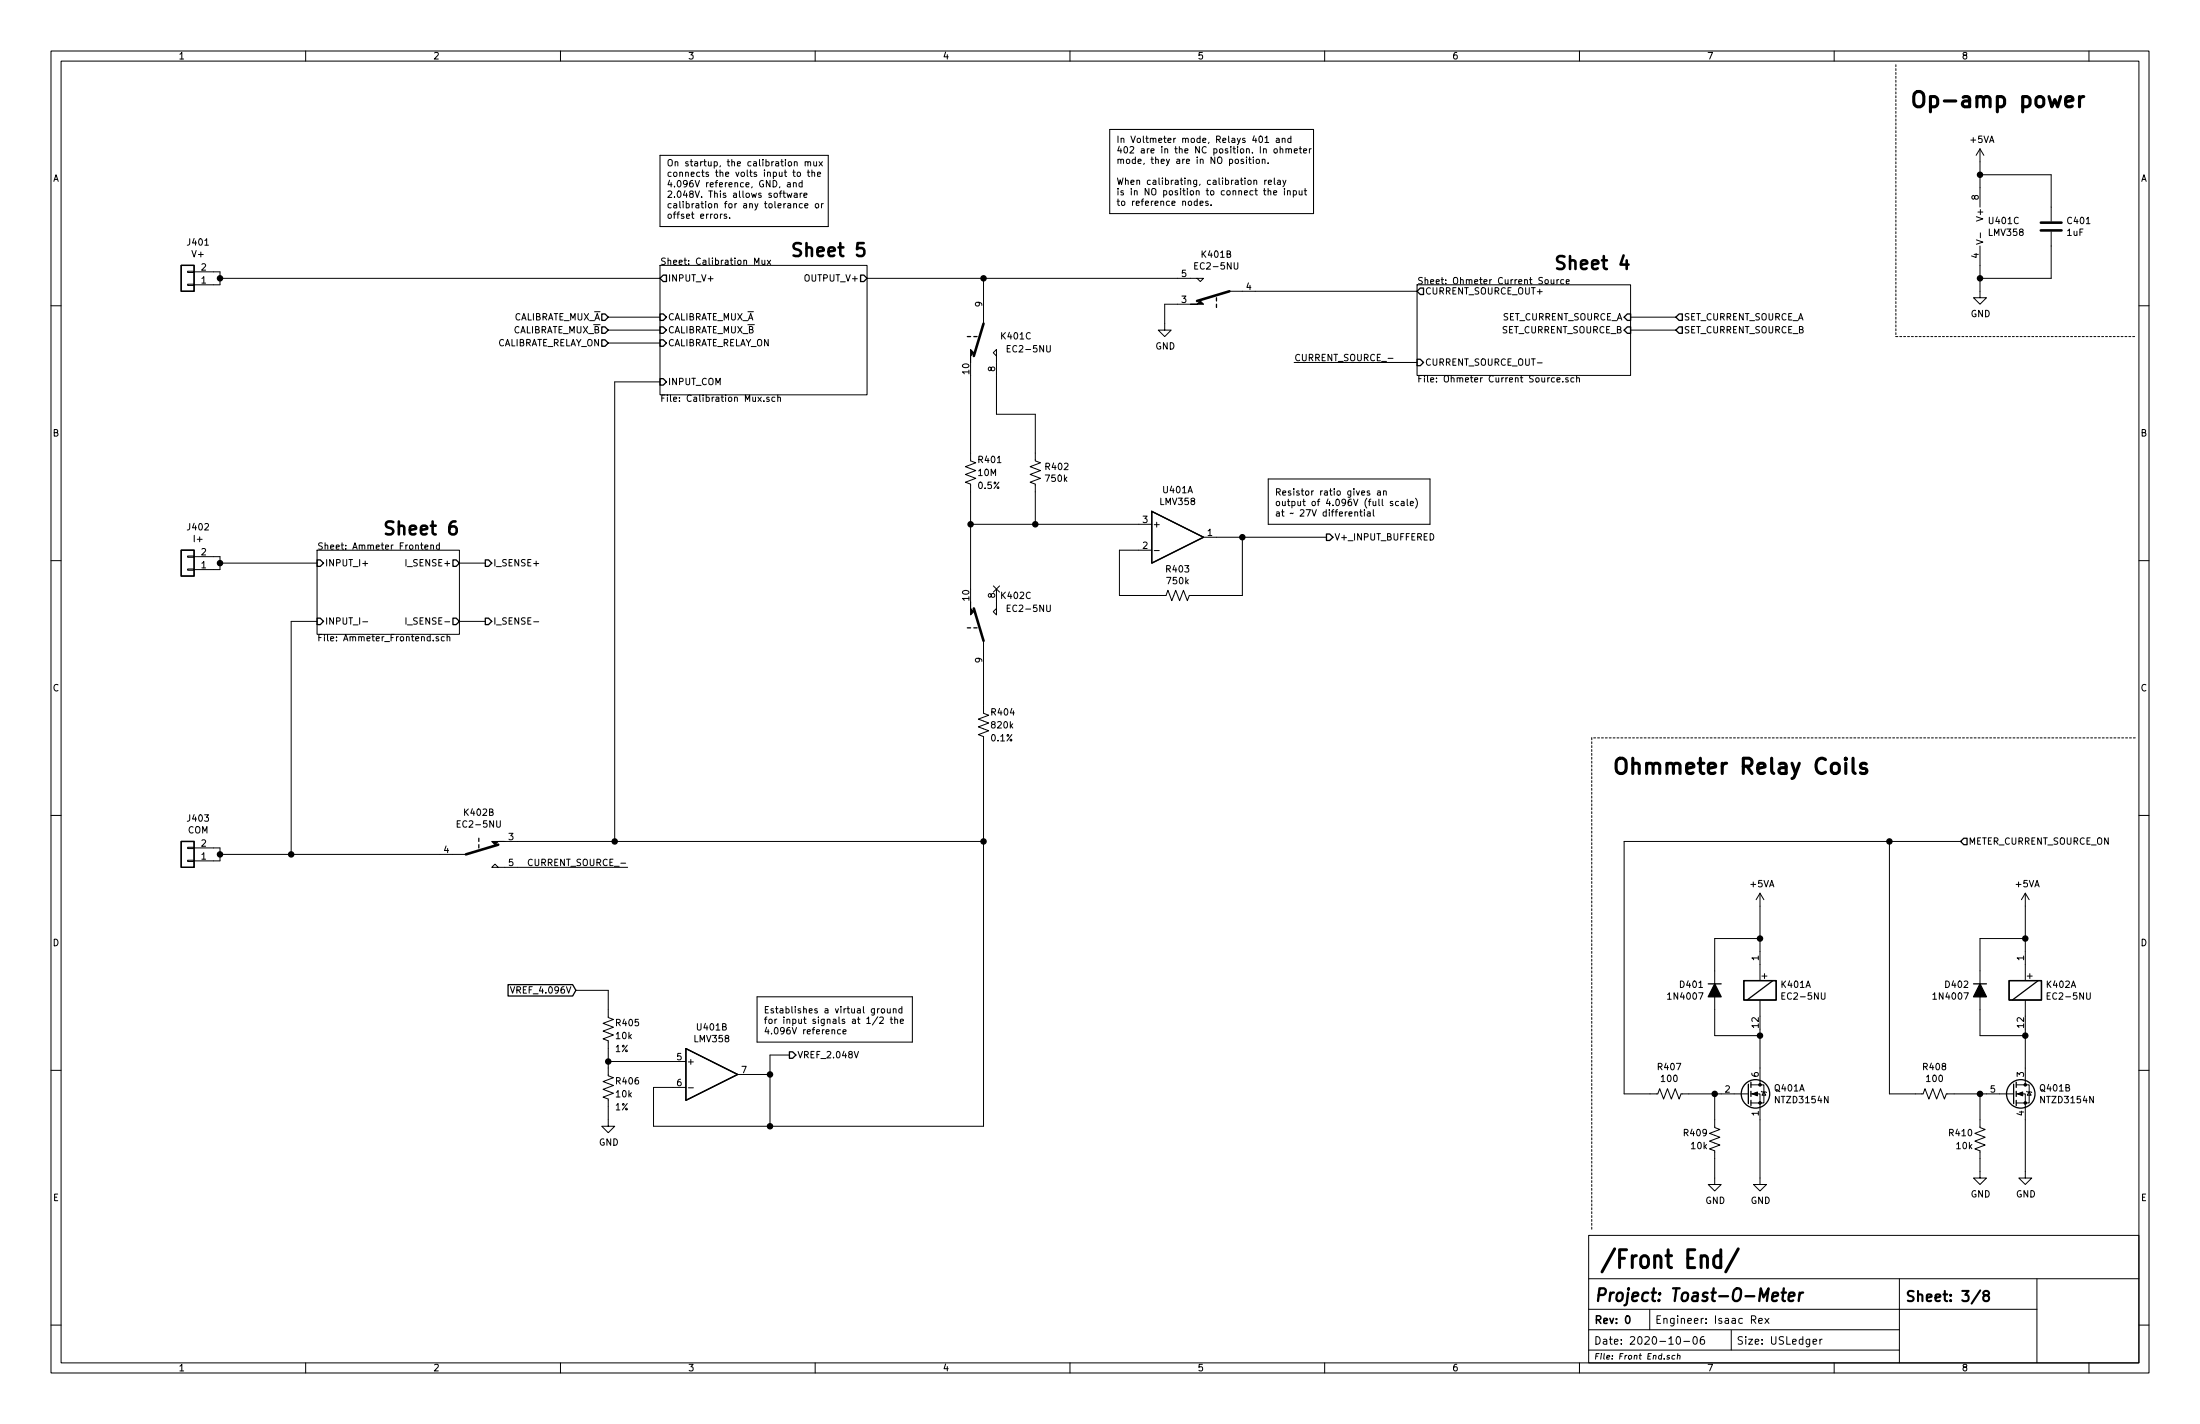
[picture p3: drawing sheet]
<svg xmlns="http://www.w3.org/2000/svg" width="432mm" height="279mm" viewBox="0 0 432 279" stroke-linecap="round" stroke-linejoin="round" font-family="sans-serif">
<g fill="none" stroke="#000" stroke-width=".2">
<path d="M10 10h411.8v259.4h-411.8zM12 12h407.8v255.4h-407.8zM60 10v2M110 10v2M160 10v2M210 10v2M260 10v2M310 10v2M360 10v2M410 10v2M129.5 30.5h33.1v14h-33.1zM153.7 37.9h.5"/>
<path d="M153.8 37.5v1.1l.4 .1M154.5 37.9l.2 .8 .2-.6 .3 .6 .2-.8M154.6 35.9h.5v.8M155.1 36.1l-.6 .3 .1 .2h.5M155.6 33.8h.5M155.7 36l.5-.1 .1 .8M155.7 35.8v.9M155.8 33.4v1l.3 .2M155.8 40v.8M155.9 31.9l.5-.1 .1 .8M155.9 37.9h.5l.1 .8M155.9 31.7v.9"/>
<path d="M156.5 38.2l-.5 .1-.1 .1v.3h.6M156.6 33.8h.3l.2 .2-.1 .6-.5-.1zM157 37.9v.8M157.4 35.9l-.4-.1-.2 .3 .1 .5h.5M157.4 37.9l-.4 .2M157.4 35.4v1.3M157.8 38.3l.6-.1-.1-.3h-.3l-.2 .2v.6h.5M158 31.9l.5-.1 .1 .8M158 31.7v.9M158.4 33.8h.5M158.6 31.9l.1-.2 .4 .1v.8M158.6 33.4v1l.3 .2"/>
<path d="M159.4 33.9l.4-.1 .1 .8M159.4 33.4v1.2M159.7 31.7l.1 .8 .5-.1M160.3 31.7v.9M160.5 34.2l.6-.1-.1-.3h-.4l-.1 .2v.6h.5M160.8 31.7l.6 .9M161.2 40v.8M161.4 31.7l-.6 .9M161.6 40l-.4 .2M217.8 25.4h40v16.5h-40zM235 39.5h-.4l-.2 .2 .1 .6h.5M235 39v1.3"/>
<path d="M235.5 39.9l.6-.1v-.3h-.4l-.2 .1 .1 .7h.5M237.1 39.5h-.3l-.2 .1 .1 .2 .4 .2v.3h-.5M244 31.3l-.2-.1-.2 .2v.2l.4 .1v.3h-.4M244.7 31.2v.9M245.1 31.2h.5M245.3 30.8v1.1l.3 .2M246 31.2v.9M246.1 35.5l.5-.1 .1 .8M246.6 31.4l.5-.1 .1 .2-.1 .5h-.5zM247.2 26.8l.2-.1a.67 .67 0 0 1 .4 .6 .67 .67 0 0 1-.4 .7l-.3-.5zM247.8 31.4l.4-.1 .1 .8M247.8 31.2v.9"/>
<path d="M248.2 35.4v.8M248.3 27.1l.3-.4v1.3M248.3 28h.7M248.6 35.4l-.4 .2M248.9 32v.1M248.9 37.5h.5v.8M248.9 37v1.3M248.9 35.8l.7-.1-.1-.3h-.4l-.2 .1 .1 .6h.5M250 37.8l.6-.1-.1-.2-.3-.1-.2 .2v.6h.5M250.1 34.9v1.1l.2 .2M250.2 29.2l.4 .1v.7h-.3l-.3-.2zM250.5 27.2h.5l.1 .8"/>
<path d="M250.8 35.4h.5v.8M251.1 27.4l-.5 .1-.1 .2v.2h.6M251.3 29.3l.4-.1 .1 .8M251.3 28.8v1.2M251.3 35.7l-.6 .2 .1 .2h.5M251.7 27.3l.5-.1v.8M251.7 27.1v.9M251.8 35.4l.3 .8M252.1 37v.1M252.1 37.4v.9M252.4 29.3l.5-.1v.8M252.4 35.4l-.4 1.1-.2 .1"/>
<path d="M252.4 29.2v.8M252.7 37.5h.5v.8M252.7 37.4v.9M252.9 29.4l.2-.2h.3l.1 .8M253.4 27.2l-.4-.1-.2 .3 .1 .5h.5M253.4 26.7v1.3M253.8 37.5l.4-.1 .3 .2-.2 .6h-.5M253.8 37.4v1.3M254 29.6l.6-.1v-.3h-.4l-.2 .2 .1 .6h.5M255 37.4l.1 .8 .4-.1M255 29.2h.5M255.2 28.8v1l.3 .2"/>
<path d="M255.5 37.4v.9M255.9 29.6l.6-.1-.1-.3h-.4l-.1 .2v.6h.5M256 37.4h.5M256.2 37v1.1l.3 .2M257 29.2v.8M257.4 29.2l-.4 .2M388.6 29.2v11.4M388.6 29.2l-.7 1.3M388.6 29.2l.8 1.3M388.6 34.3h14v9.1M10 60h2M36.8 53.2h1.3v.3h-1.3z"/>
<path d="M36.8 55.8h1.3v.2h-1.3zM38.1 53.3h5.1v2.6h-5.1M43.2 54.6h86.3M129.5 52.1h40.7v25.4h-40.7zM141.4 42v.8M141.8 42l-.4 .2M142.6 42.1l-.3-.1-.2 .2 .1 .2 .4 .1v.3h-.5M143.2 42.7v.1M148.1 51.9v-1.3l.4 .9 .4-.9v1.3M149.6 51.1v.7h.5M150.1 51.1v.8M150.6 51.1l.7 .8"/>
<path d="M151.3 51.1l-.7 .8M155.8 40.1l.5-.1v.8M157.5 40h-.4l-.2 .2 .1 .5h.5M158 40.4l.6-.1-.1-.3h-.4l-.1 .1v.6h.5M160.1 40l.5 .1v.6l-.3 .1-.3-.2zM170.2 54.6h66l-.6 .6-.7-.6M193 54.6v8.9M233.7 59.7h-5.1v5.1h1.3l-1.3 1.2-1.3-1.2h1.3M237.7 40.2v.1M241.3 57.2h36.8M278.1 55.9h41.9v17.8h-41.9zM303.4 54.9l.4 .1v.7h-.3l-.3-.2z"/>
<path d="M304.4 54.9l.1 .8 .5-.1M305 54.9v.8M305.6 54.9v.8M305.9 54.9l-.3 .2M306.9 54.9h-.3l-.3 .2 .1 .6h.5M307.4 55.3l.6-.1-.1-.3h-.3l-.2 .1 .1 .7h.4M387.9 47.1l1.3 .4-1.3 .4M388.6 48.3v10.1h1.3l-1.3 1.3-1.3-1.3h1.3M388.7 45.7v1M402.6 45.5v9.1h-14M419.8 60h2M119.4 62.2h10.1"/>
<path d="M119.4 64.8h10.1M119.4 67.3h10.1M129.5 74.9h-8.9v90.2M148.8 77.9l.6 .9M149.4 77.9l-.6 .9M149.9 78.6v.2M151 78l-.4-.1-.1 .2v.2l.5 .1v.3h-.5M152.1 78l-.4-.1-.2 .3 .1 .5h.5M152.7 78.1l.4-.1 .1 .8M152.7 77.5v1.3M190.5 73.7v16.7l1 .4-2 .8 2 .7-2 .8 2 .8-2 .7 1 .4v20.6M195.6 69.9l-.7-.7 .7-.6v12.7h7.6v9.1l1 .4-2 .8 2 .7-2 .8 2 .8-2 .7 1 .4v7.9"/>
<path d="M254 71.1h24.1M272.4 70.3h1M305.1 74.2l-.4-.1-.2 .2 .1 .6h.5M305.6 74.5l.6-.1-.1-.2-.3-.1-.2 .2v.6h.5M306.7 74.8v.2M307.8 74.2l-.3-.1-.2 .2v.2l.5 .1v.3h-.5M308.9 74.2l-.3-.1-.3 .2 .1 .6h.5M309.4 74.2h.6v.8M309.4 73.7v1.3M320 62.2h8.9M320 64.8h8.9M248.9 94h31.8v8.9h-31.8z"/>
<path d="M267.1 100v1.1l.3 .2M268.8 96.4l-.3-.1-.2 .2 .1 .2 .4 .1v.3h-.5M269.5 100v1.1l.2 .2M270.4 96.4h.5v.8M270.9 96.6l-.4 .1-.2 .2 .1 .2h.5M271.6 96.4h.4l.1 .8M271.6 96.3v.9M273.4 98.4h-.4l-.1 .2v.1l.5 .2v.3h-.5M274.5 98.4h-.4l-.2 .2 .1 .6h.5M275.1 98.4h.4l.1 .8M275.6 98.7h-.4l-.2 .2 .2 .3h.4M276.2 97.9v1.1l.2 .2"/>
<path d="M276.8 98.8l.6-.1-.1-.3h-.3l-.2 .2 .1 .6h.4M277.8 97.8a1.4 1.4 0 0 1 0 1.9M10 110h2M36.8 109.1h1.3v.2h-1.3zM36.8 111.6h1.3v.3h-1.3zM38.1 109.2h5.1v2.6h-5.1M43.2 110.5h19M62.2 108h28v16.5h-28zM71.2 110.6h1M83.4 107.3l.6-.1-.1-.2-.3-.1-.2 .2 .1 .6h.4M84.6 107.1l.4-.1 .1 .8M84.6 106.9v.9"/>
<path d="M86.2 107l-.3-.1-.3 .3 .2 .5h.4M86.2 106.5v1.3M90.2 110.5h5M190.5 102.9h35.6M195 115l1.2 1.2M195.6 115.6v5.1l-.7-.7 .7-.6M196.2 115l-1.2 1.2M226.5 108h1M236.2 105.4h24.1M243.8 105.4v11.4h-10.4l-.4 1.1-.7-2.1-.8 2.1-.7-2.1-.8 2.1-.8-2.1-.3 1h-9.2v-8.8h6.4M264.8 100.8l.6-.1-.1-.2-.4-.1-.1 .2v.6h.5M265.9 100.6l.5-.1 .1 .8"/>
<path d="M265.9 100.4v.9M266.9 100.4h.5M267.8 100.4v.9M268.4 100.5h.5v.8M268.9 100.7l-.6 .3 .1 .2h.5M419.8 110h2M62.2 121.9h-5.1v45.7M71.2 122h1M79.7 121.2v1.3M80 122.6h.9M85 125.6v.2M86.1 125l-.3-.1-.2 .2v.2l.5 .1v.3h-.5"/>
<path d="M87.2 125l-.4-.1-.2 .2 .1 .6h.5M87.8 125h.4l.1 .8M87.8 124.5v1.3M90.2 121.9h5M104.7 122h1M193 125.7v14.3l1.1 .3-2.1 .8 2.1 .8-2.1 .7 2.1 .8-2.1 .7 1 .4v76.5h-64.7v-7.6h6.3M10 160h2M419.8 160h2M36.8 166.2h1.3v.3h-1.3zM36.8 168.8h1.3v.2h-1.3zM38.1 166.4h5.1v2.5h-5.1M43.2 167.6h48.2"/>
<path d="M97.8 170.2l-.6-.7-.7 .7h26.7M99.1 165.1h93.9M104.5 168.7a.6 .6 0 0 0-.9 .4 .6 .6 0 0 0 .6 .7l.3-.1M345.4 175.3v17.1M345.4 175.3l-.7 1.2M345.4 175.3l.8 1.2M370.8 165.1v49.5h6.6l.4-1 .8 2 .7-2 .8 2 .8-2 .7 2 .4-1h13.2M384.8 165.1h-66v49.5h6.6l.4-1 .7 2 .8-2 .7 2 .8-2 .8 2 .3-1h13.3M397.5 175.3v17.1M397.5 175.3l-.8 1.2M397.5 175.3l.8 1.2M100.2 193.6l.4 1.3 .4-1.3"/>
<path d="M113 194.3h6.4v5.3l1 .4-2 .8 2 .7-2 .8 2 .8-2 .7 1 .4v6.9l1 .4-2 .7 2 .8-2 .7 2 .8-2 .8 1 .3v5.4h1.2l-1.2 1.3-1.3-1.3h1.3M148.6 195.6h30.5v8.9h-30.5zM172.2 197.9v.9M172.3 199.5l-1.1 1.6M172.6 197.9l-.4 .2M172.7 199.7l.5-.2 .2 .4-.8 .9h.8M173.1 198l.3-.1 .2 .2-.1 .6-.5-.1zM174.2 197.9v.8l.5-.1M174.7 197.9v.9M174.7 200h.5M174.9 199.5v1.1l.3 .2M175.3 198h.5l.1 .8"/>
<path d="M175.3 197.9v.9M175.6 199.5v1.3M177 198l-.3-.1-.3 .2 .1 .6h.5M177 197.5v1.3M345.4 196.2v3.2M345.4 184.2h-8.9v19h8.9M397.5 196.2v3.2M397.5 184.2h-8.9v19h8.9M10 210h2M119.4 208.3h15.2M135.1 213.4h1M144.8 210.8h6.3"/>
<path d="M154.9 207h-3.8v14M165 202.1l-.4-.1-.2 .3 .1 .5h.5M165.5 202.4l.6-.1-.1-.2-.3-.1-.2 .2v.6h.5M167.7 206.3l.4 1.3 .4-1.3M170.1 200.8h.7M175.6 200.1l.5-.1 .1 .8M176.7 200.4l.6-.1v-.3h-.4l-.2 .2 .1 .6h.5M336.5 214.6v6.6l1.1 .4-2.1 .8 2.1 .7-2.1 .8 2.1 .8-2.1 .7 1 .4v6.6h1.3l-1.3 1.3-1.2-1.3h1.2M343.7 214.6h1.7v17.8h1.3l-1.3 1.3-1.2-1.3h1.2M343.7 212.9h2.5v3.5h-2.5M345.4 201.9v11M345.7 214.1l1 .3"/>
<path d="M346.2 214.2l.4 .7h-.8zM388.6 214.6v6.6l1 .4-2 .8 2 .7-2 .8 2 .8-2 .7 1 .4v5.3h1.3l-1.3 1.3-1.3-1.3h1.3M395.7 214.6h1.8v16.5h1.3l-1.3 1.3-1.3-1.3h1.3M395.7 212.9h2.6v3.5h-2.6M397.5 201.9v11M397.8 214.1l1 .3M398.3 214.2l.4 .7h-.8zM419.8 210h2M10 260h2M311.8 242.4h108v25h-108zM311.8 256.9h88M311.8 250.9h108"/>
<path d="M323.8 256.9v4M343.8 259l.7-.1 .1-.2v-.4l-.3-.1h-.5v1.5M344.1 259l.5 .7M345.2 259.2l.7-.2-.1-.3h-.4l-.2 .2 .1 .7h.5M346.4 258.7l.8 1M347.2 258.7l-.8 1M372.8 250.9v16.5M399.8 250.9v16.5M419.8 260h2M60 267.4v2M110 267.4v2M160 267.4v2"/>
<path d="M210 267.4v2M260 267.4v2M310 267.4v2M311.8 264.9h61M311.8 260.9h61M327.7 266l-.3-.1-.2 .2 .1 .2 .3 .1v.2h-.4M328.8 266l-.4-.1-.2 .2v.5h.5M329.1 262.4l.3-.1a.86 .86 0 0 1 .1 1.5 .79 .79 0 0 1-.4-1.4zM329.3 266h.4v.7M329.3 265.6l-.1 1.1M330.5 263.2h1.1M332.4 262.4l.4-.1a.94 .94 0 0 1 0 1.5 .82 .82 0 0 1-.4-1.4z"/>
<path d="M334.4 262.3h-.4a1.11 1.11 0 0 0-.1 1.4l.4 .1 .2-.2 .1-.5-.3-.3-.4 .1-.2 .2M339.8 261v3.9M355.9 263.3l.7-.2-.1-.3h-.4l-.2 .2v.7h.6M357.2 262.8v1M357.6 262.8l-.4 .2M360 267.4v2M410 267.4v2"/>
</g>
<path d="M319.2 258.3l.2-.1a.8 .8 0 0 1 .5 .7 .8 .8 0 0 1-.5 .8l-.2-.2-.2-.4z" fill="none" stroke="#000" stroke-width=".3"/>
<path d="M388.7 253.2l-1.7 2.6M389.6 254.2l-.3-.4 .1-.3 .2-.2 .6 .1 .2 .3-.1 .3-.3 .2h-.4l-.3 .3v.4l.3 .4 .6-.1 .2-.3v-.4l-.4-.3" fill="none" stroke="#000" stroke-width=".41"/>
<path d="M347.9 254.4l1.1-.2-.1-.5-.2-.1-.6 .1-.3 1.2 .3 .4 .6-.2M349.7 253.6h.8M350.1 252.8l-.2 2.1v.2l.4 .2M351.1 254.4l1.1-.2-.1-.5-.2-.1-.6 .1-.3 1.2 .3 .4 .7-.2M353.2 253.6l-.2 1.7M353.9 253.6a.63 .63 0 0 0-.7 .5" fill="none" stroke="#000" stroke-width=".46"/>
<path d="M337.7 246.6l-.2-.2h-.6l-.3 .2-.3 .4v1.1l.3 .4 .3 .2h.6l.2-.2M337.7 245.2v3.5M341.2 245l-2.5 4.6" fill="none" stroke="#000" stroke-width=".58"/>
<g fill="none" stroke="#000" stroke-width=".25">
<path d="M35.6 52.1h2.5v5.1h-2.5zM130.2 54h.6v1.2h-.6l-.7-.6zM168.9 54h.6l.7 .6-.7 .6h-.6zM238.8 58.4v.7M238.8 59.7v.6M278.8 56.5h.6v1.3h-.6l-.7-.6zM118.1 64.1h.6l.7 .7-.7 .6h-.6zM118.1 61.6h.6l.7 .6-.7 .7h-.6zM118.1 66.7h.6l.7 .6-.7 .6h-.6zM129.5 74.3h.7l.6 .6-.6 .7h-.7zM129.5 61.6h.7l.6 .6-.6 .7h-.7zM129.5 64.1h.7l.6 .7-.6 .6h-.7z"/>
<path d="M129.5 66.7h.7l.6 .6-.6 .6h-.7zM189.9 66h.6M191.1 66h.7M278.1 70.5h.7l.6 .6-.6 .7h-.7zM319.4 61.6h.6v1.3h-.6l-.6-.7zM319.4 64.1h.6v1.3h-.6l-.6-.6zM329.6 64.1h.6v1.3h-.6l-.7-.6zM329.6 61.6h.6v1.3h-.6l-.7-.7zM35.6 108h2.5v5h-2.5zM62.2 109.9h.7l.6 .6-.6 .6h-.7zM88.9 109.9h.6l.7 .6-.7 .6h-.6zM95.2 109.9h.7l.6 .6-.6 .6h-.7z"/>
<path d="M226.1 100.3l10.1 5.1-10.1 5.1zM260.3 104.8h.7l.6 .6-.6 .6h-.7zM62.2 121.3h.7l.6 .6-.6 .7h-.7zM88.9 121.3h.6l.7 .6-.7 .7h-.6zM95.2 121.3h.7l.6 .6-.6 .7h-.7zM189.9 123.2h.6M191.1 123.2h.7M35.6 165.1h2.5v5.1h-2.5zM94 164.5v.6M94 165.7v.7M385.4 164.5h.7v1.2h-.7l-.6-.6zM99.7 193.2h12.7l.6 1.1-.6 1.1h-12.7z"/>
<path d="M335.3 193h2.5M342.3 192.4h6.3v3.8h-6.3zM348 192.4l-5.1 3.8M387.3 193h2.6M394.3 192.4h6.4v3.8h-6.4zM400 192.4l-5 3.8M134.6 205.7l10.2 5.1-10.2 5.1zM154.9 206.4h.7l.6 .6-.6 .6h-.7zM343.2 212.7v3.8M343.7 212.3v1.1M343.7 214.1v1M343.7 215.9v1"/>
<path d="M395.2 212.7v3.8M395.7 212.3v1.1M395.7 214.1v1M395.7 215.9v1"/>
<circle cx="344.6" cy="214.6" r="2.79"/>
<circle cx="396.6" cy="214.6" r="2.79"/>
</g>
<path d="M169.5 47.7h-1.2l-.1 1.2 .4-.2 .8 .1 .2 .3-.1 .9-.3 .2h-.6l-.4-.2M241.3 57.2l-6.4 1.9M318.7 50.1l-.6 1.8h1.5M319.3 51.1v1.7M400.6 45.2h4M400.6 43.7h4M193 63.5l-1.9 6.4M89.4 102.3a1.02 1.02 0 0 0-1.2 1.1v1l.2 .3 .8 .2 .4-.5v-.6l-.4-.5h-.5l-.5 .5M191.1 119.4l1.9 6.3M97.8 165.7l-6.4 1.9" fill="none" stroke="#000" stroke-width=".51"/>
<g fill="#000" stroke="#000" stroke-width=".2">
<path d="M233.7 59.7h1.2l.7-.6 .6 .6zM190.5 68.6l.6 .6-.6 .7v1.2zM190.5 118.1v1.3l.6 .6-.6 .7zM96.5 165.1h2.6h-1.3l-.6 .6zM343.9 214.6l1-.4v.8zM396 214.6l1-.4v.8z"/>
<circle cx="345.4" cy="216.4" r=".25"/>
<circle cx="345.4" cy="212.9" r=".25"/>
<circle cx="397.5" cy="216.4" r=".25"/>
<circle cx="397.5" cy="212.9" r=".25"/>
</g>
<g fill="#000" stroke="#000" stroke-width=".25">
<path d="M336.5 193l1.3 2.6h-2.5zM388.6 193l1.3 2.6h-2.6z"/>
<circle cx="388.6" cy="34.3" r=".51"/>
<circle cx="43.2" cy="54.6" r=".51"/>
<circle cx="193" cy="54.6" r=".51"/>
<circle cx="388.6" cy="54.6" r=".51"/>
<circle cx="43.2" cy="110.5" r=".51"/>
<circle cx="190.5" cy="102.9" r=".51"/>
<circle cx="203.2" cy="102.9" r=".51"/>
<circle cx="243.8" cy="105.4" r=".51"/>
<circle cx="43.2" cy="167.6" r=".51"/>
<circle cx="57.2" cy="167.6" r=".51"/>
<circle cx="120.7" cy="165.1" r=".51"/>
<circle cx="193" cy="165.1" r=".51"/>
<circle cx="370.8" cy="165.1" r=".51"/>
<circle cx="345.4" cy="184.2" r=".51"/>
<circle cx="397.5" cy="184.2" r=".51"/>
<circle cx="119.4" cy="208.3" r=".51"/>
<circle cx="151.1" cy="210.8" r=".51"/>
<circle cx="336.5" cy="214.6" r=".51"/>
<circle cx="345.4" cy="203.2" r=".51"/>
<circle cx="388.6" cy="214.6" r=".51"/>
<circle cx="397.5" cy="203.2" r=".51"/>
<circle cx="151.1" cy="221" r=".51"/>
</g>
<path d="M372.1 12.7v53.3M372.1 66h47M312.4 144.8v96.5M419.1 144.8h-106.7" fill="none" stroke="#000" stroke-width=".2" stroke-dasharray=".4 .4"/>
<path d="M405.4 20l1.5-.3-.2-.6-.8-.2-.5 .5v1.1l.2 .3 .3 .2 .8-.2M408.2 18.9v2.1M409 18.9a.77 .77 0 0 0-.8 .6M362.3 148.8l-.1 .1 .1 .1 .1-.1-.1-.1v.2M362.3 149.8v2M363.7 148.8v2.5l.4 .5M366.3 149.9l-.7-.1-.3 .1-.1 .3 .1 .4 1 .3 .1 .3-.1 .4-.3 .2h-.6l-.2-.2" fill="none" stroke="#000" stroke-width=".61"/>
<text font-size="4.9" x="313.8" y="248.9">/Front End/</text>
<g font-size="4.2">
<text x="374.6" y="21.1">Op-amp power</text>
<text x="316.2" y="151.9">Ohmmeter Relay Coils</text>
</g>
<g font-size="3.5">
<text x="154.9" y="50.4">Sheet 5</text>
<text x="304.8" y="52.9">Sheet 4</text>
<text x="74.9" y="105">Sheet 6</text>
<text x="312.8" y="255.4">Project: Toast-O-Meter</text>
</g>
<text font-size="2.8" x="373.8" y="255.4">Sheet: 3/8</text>
<g font-size="2.1">
<text x="312.8" y="263.8">Date: 2020-10-06</text>
<text x="312.8" y="259.7">Rev: 0</text>
<text x="324.8" y="259.7">Engineer: Isaac Rex</text>
<text x="340.8" y="263.8">Size: USLedger</text>
</g>
<g font-size="1.8">
<text x="35" y="11.6">1</text>
<text x="85" y="11.6">2</text>
<text x="135" y="11.6">3</text>
<text x="185" y="11.6">4</text>
<text x="235" y="11.6">5</text>
<text x="285" y="11.6">6</text>
<text x="335" y="11.6">7</text>
<text x="385" y="11.6">8</text>
<text x="219.1" y="28">In Voltmeter mode, Relays 401 and</text>
<text x="386.8" y="28">+5VA</text>
<text x="10.4" y="35.6">A</text>
<text x="130.8" y="32.6">On startup, the calibration mux</text>
<text x="130.8" y="34.7">connects the volts input to the</text>
<text x="219.1" y="30.1">402 are in the NC position. In ohmeter</text>
<text x="219.1" y="32.2">mode, they are in NO position.</text>
<text x="420.2" y="35.6">A</text>
<text x="130.8" y="36.8">4.096V reference, GND, and</text>
<text x="130.8" y="38.8">2.048V. This allows software</text>
<text x="130.8" y="40.9">calibration for any tolerance or</text>
<text x="219.1" y="36.3">When calibrating, calibration relay</text>
<text x="219.1" y="38.3">is in NO position to connect the input</text>
<text x="219.1" y="40.4">to reference nodes.</text>
<text x="388.4" y="39.2" transform="rotate(-90 388.4 39.2)">8</text>
<text x="130.8" y="42.9">offset errors.</text>
<text x="389.3" y="43" transform="rotate(-90 389.3 43)">V+</text>
<text x="390.4" y="46.3">LMV358</text>
<text x="390.5" y="44">U401C</text>
<text x="405.7" y="46.3">1uF</text>
<text x="405.9" y="44">C401</text>
<text x="36.9" y="48.2">J401</text>
<text x="37.8" y="50.5">V+</text>
<text x="39.5" y="53.1">2</text>
<text x="129.5" y="52">Sheet: Calibration Mux</text>
<text x="234.9" y="52.9">EC2-5NU</text>
<text x="236" y="50.6">K401B</text>
<text x="388.4" y="50.6" transform="rotate(-90 388.4 50.6)">4</text>
<text x="39.5" y="55.6">1</text>
<text x="131.1" y="55.2">INPUT_V+</text>
<text x="158.2" y="55.2">OUTPUT_V+</text>
<text x="231.9" y="59.4">3</text>
<text x="231.9" y="54.4">5</text>
<text x="244.6" y="56.9">4</text>
<text x="278.1" y="55.8">Sheet: Ohmeter Current Source</text>
<text x="279.7" y="57.8">CURRENT_SOURCE_OUT+</text>
<text x="100.5" y="65.4">CALIBRATE_MUX_B</text>
<text x="100.5" y="62.9">CALIBRATE_MUX_A</text>
<text x="131.1" y="62.9">CALIBRATE_MUX_A</text>
<text x="131.1" y="65.4">CALIBRATE_MUX_B</text>
<text x="192.8" y="60.2" transform="rotate(-90 192.8 60.2)">9</text>
<text x="294.6" y="62.9">SET_CURRENT_SOURCE_A</text>
<text x="294.6" y="65.4">SET_CURRENT_SOURCE_B</text>
<text x="330.5" y="65.4">SET_CURRENT_SOURCE_B</text>
<text x="330.5" y="62.9">SET_CURRENT_SOURCE_A</text>
<text x="386.8" y="62.2">GND</text>
<text x="97" y="67.9">CALIBRATE_RELAY_ON</text>
<text x="131.1" y="67.9">CALIBRATE_RELAY_ON</text>
<text x="196.6" y="66.6">K401C</text>
<text x="198.1" y="69.1">EC2-5NU</text>
<text x="226.8" y="68.6">GND</text>
<text x="254" y="70.9">CURRENT_SOURCE_-</text>
<text x="279.7" y="71.8">CURRENT_SOURCE_OUT-</text>
<text x="131.1" y="75.6">INPUT_COM</text>
<text x="190.2" y="73.4" transform="rotate(-90 190.2 73.4)">10</text>
<text x="195.3" y="72.9" transform="rotate(-90 195.3 72.9)">8</text>
<text x="278.1" y="75">File: Ohmeter Current Source.sch</text>
<text x="129.5" y="78.8">File: Calibration Mux.sch</text>
<text x="10.4" y="85.6">B</text>
<text x="420.2" y="85.6">B</text>
<text x="192.1" y="93.4">10M</text>
<text x="192.1" y="95.9">0.5%</text>
<text x="192.2" y="90.9">R401</text>
<text x="205.3" y="92.2">R402</text>
<text x="205.4" y="94.5">750k</text>
<text x="227.8" y="99.1">LMV358</text>
<text x="228.4" y="96.8">U401A</text>
<text x="250.2" y="97.2">Resistor ratio gives an</text>
<text x="250.2" y="99.3">output of 4.096V (full scale)</text>
<text x="250.2" y="101.3">at 27V differential</text>
<text x="36.9" y="104.1">J402</text>
<text x="38.2" y="106.4">I+</text>
<text x="62.2" y="107.8">Sheet: Ammeter Frontend</text>
<text x="224.3" y="107.7">2</text>
<text x="224.3" y="102.6">3</text>
<text x="226.2" y="103.5">+</text>
<text x="237" y="105.2">1</text>
<text x="261.9" y="106">V+_INPUT_BUFFERED</text>
<text x="39.5" y="111.5">1</text>
<text x="39.5" y="109">2</text>
<text x="63.8" y="111.1">INPUT_I+</text>
<text x="80.1" y="111.1">I_SENSE+</text>
<text x="96.8" y="111.1">I_SENSE+</text>
<text x="229" y="112.3">R403</text>
<text x="190.2" y="117.8" transform="rotate(-90 190.2 117.8)">10</text>
<text x="195.3" y="117.3" transform="rotate(-90 195.3 117.3)">8</text>
<text x="196.6" y="117.5">K402C</text>
<text x="229.2" y="114.6">750k</text>
<text x="62.2" y="125.8">File: Ammeter_Frontend.sch</text>
<text x="63.8" y="122.6">INPUT_I-</text>
<text x="80.6" y="122.6">I_SENSE-</text>
<text x="96.8" y="122.6">I_SENSE-</text>
<text x="198.1" y="120.1">EC2-5NU</text>
<text x="192.8" y="130" transform="rotate(-90 192.8 130)">9</text>
<text x="10.4" y="135.6">C</text>
<text x="420.2" y="135.6">C</text>
<text x="194.7" y="140.4">R404</text>
<text x="194.7" y="142.9">820k</text>
<text x="194.6" y="145.5">0.1%</text>
<text x="36.9" y="161.2">J403</text>
<text x="91.2" y="160.1">K402B</text>
<text x="36.9" y="163.5">COM</text>
<text x="39.5" y="166.1">2</text>
<text x="87.1" y="167.4">4</text>
<text x="90.2" y="162.4">EC2-5NU</text>
<text x="99.8" y="164.8">3</text>
<text x="386.3" y="165.7">METER_CURRENT_SOURCE_ON</text>
<text x="39.5" y="168.7">1</text>
<text x="99.8" y="169.9">5</text>
<text x="104.4" y="169.9">CURRENT_SOURCE_-</text>
<text x="343.6" y="174.1">+5VA</text>
<text x="395.7" y="174.1">+5VA</text>
<text x="10.4" y="185.6">D</text>
<text x="420.2" y="185.6">D</text>
<text x="345.2" y="188.4" transform="rotate(-90 345.2 188.4)">1</text>
<text x="397.3" y="188.4" transform="rotate(-90 397.3 188.4)">1</text>
<text x="100.9" y="194.9">VREF_4.096V</text>
<text x="327.7" y="196.1">1N4007</text>
<text x="329.9" y="193.8">D401</text>
<text x="345.8" y="192.1">+</text>
<text x="349.7" y="193.8">K401A</text>
<text x="350.2" y="196.1">EC2-5NU</text>
<text x="379.7" y="196.1">1N4007</text>
<text x="381.9" y="193.8">D402</text>
<text x="397.9" y="192.1">+</text>
<text x="401.8" y="193.8">K402A</text>
<text x="402.3" y="196.1">EC2-5NU</text>
<text x="121" y="203.9">10k</text>
<text x="121.1" y="201.3">R405</text>
<text x="137" y="202.2">U401B</text>
<text x="149.9" y="198.8">Establishes a virtual ground</text>
<text x="149.9" y="200.9">for input signals at 1/2 the</text>
<text x="149.9" y="202.9">4.096V reference</text>
<text x="345.2" y="201.6" transform="rotate(-90 345.2 201.6)">12</text>
<text x="397.3" y="201.6" transform="rotate(-90 397.3 201.6)">12</text>
<text x="120.8" y="206.4">1%</text>
<text x="132.9" y="208">5</text>
<text x="134.7" y="208.9">+</text>
<text x="136.4" y="204.5">LMV358</text>
<text x="156.5" y="207.6">VREF_2.048V</text>
<text x="325.5" y="210">R407</text>
<text x="377.6" y="210">R408</text>
<text x="121" y="215.3">10k</text>
<text x="121.1" y="212.8">R406</text>
<text x="132.9" y="213.1">6</text>
<text x="145.6" y="210.6">7</text>
<text x="326.2" y="212.3">100</text>
<text x="338.6" y="214.4">2</text>
<text x="345.2" y="211.3" transform="rotate(-90 345.2 211.3)">6</text>
<text x="348.4" y="214.1">Q401A</text>
<text x="378.2" y="212.3">100</text>
<text x="390.7" y="214.4">5</text>
<text x="397.3" y="211.3" transform="rotate(-90 397.3 211.3)">3</text>
<text x="400.6" y="214.1">Q401B</text>
<text x="120.8" y="217.9">1%</text>
<text x="345.2" y="218.9" transform="rotate(-90 345.2 218.9)">1</text>
<text x="348.7" y="216.5">NTZD3154N</text>
<text x="397.3" y="218.9" transform="rotate(-90 397.3 218.9)">4</text>
<text x="400.8" y="216.5">NTZD3154N</text>
<text x="117.6" y="224.8">GND</text>
<text x="330.6" y="222.9">R409</text>
<text x="332" y="225.5">10k</text>
<text x="382.7" y="222.9">R410</text>
<text x="384.1" y="225.5">10k</text>
<text x="10.4" y="235.6">E</text>
<text x="334.7" y="236.2">GND</text>
<text x="343.6" y="236.2">GND</text>
<text x="386.8" y="234.9">GND</text>
<text x="395.7" y="234.9">GND</text>
<text x="420.2" y="235.6">E</text>
<text x="35" y="269">1</text>
<text x="85" y="269">2</text>
<text x="135" y="269">3</text>
<text x="185" y="269">4</text>
<text x="235" y="269">5</text>
<text x="285" y="269">6</text>
<text x="335" y="269">7</text>
<text x="385" y="269">8</text>
</g>
<text font-size="1.5" x="312.8" y="266.7">File: Front End.sch</text>
</svg>
